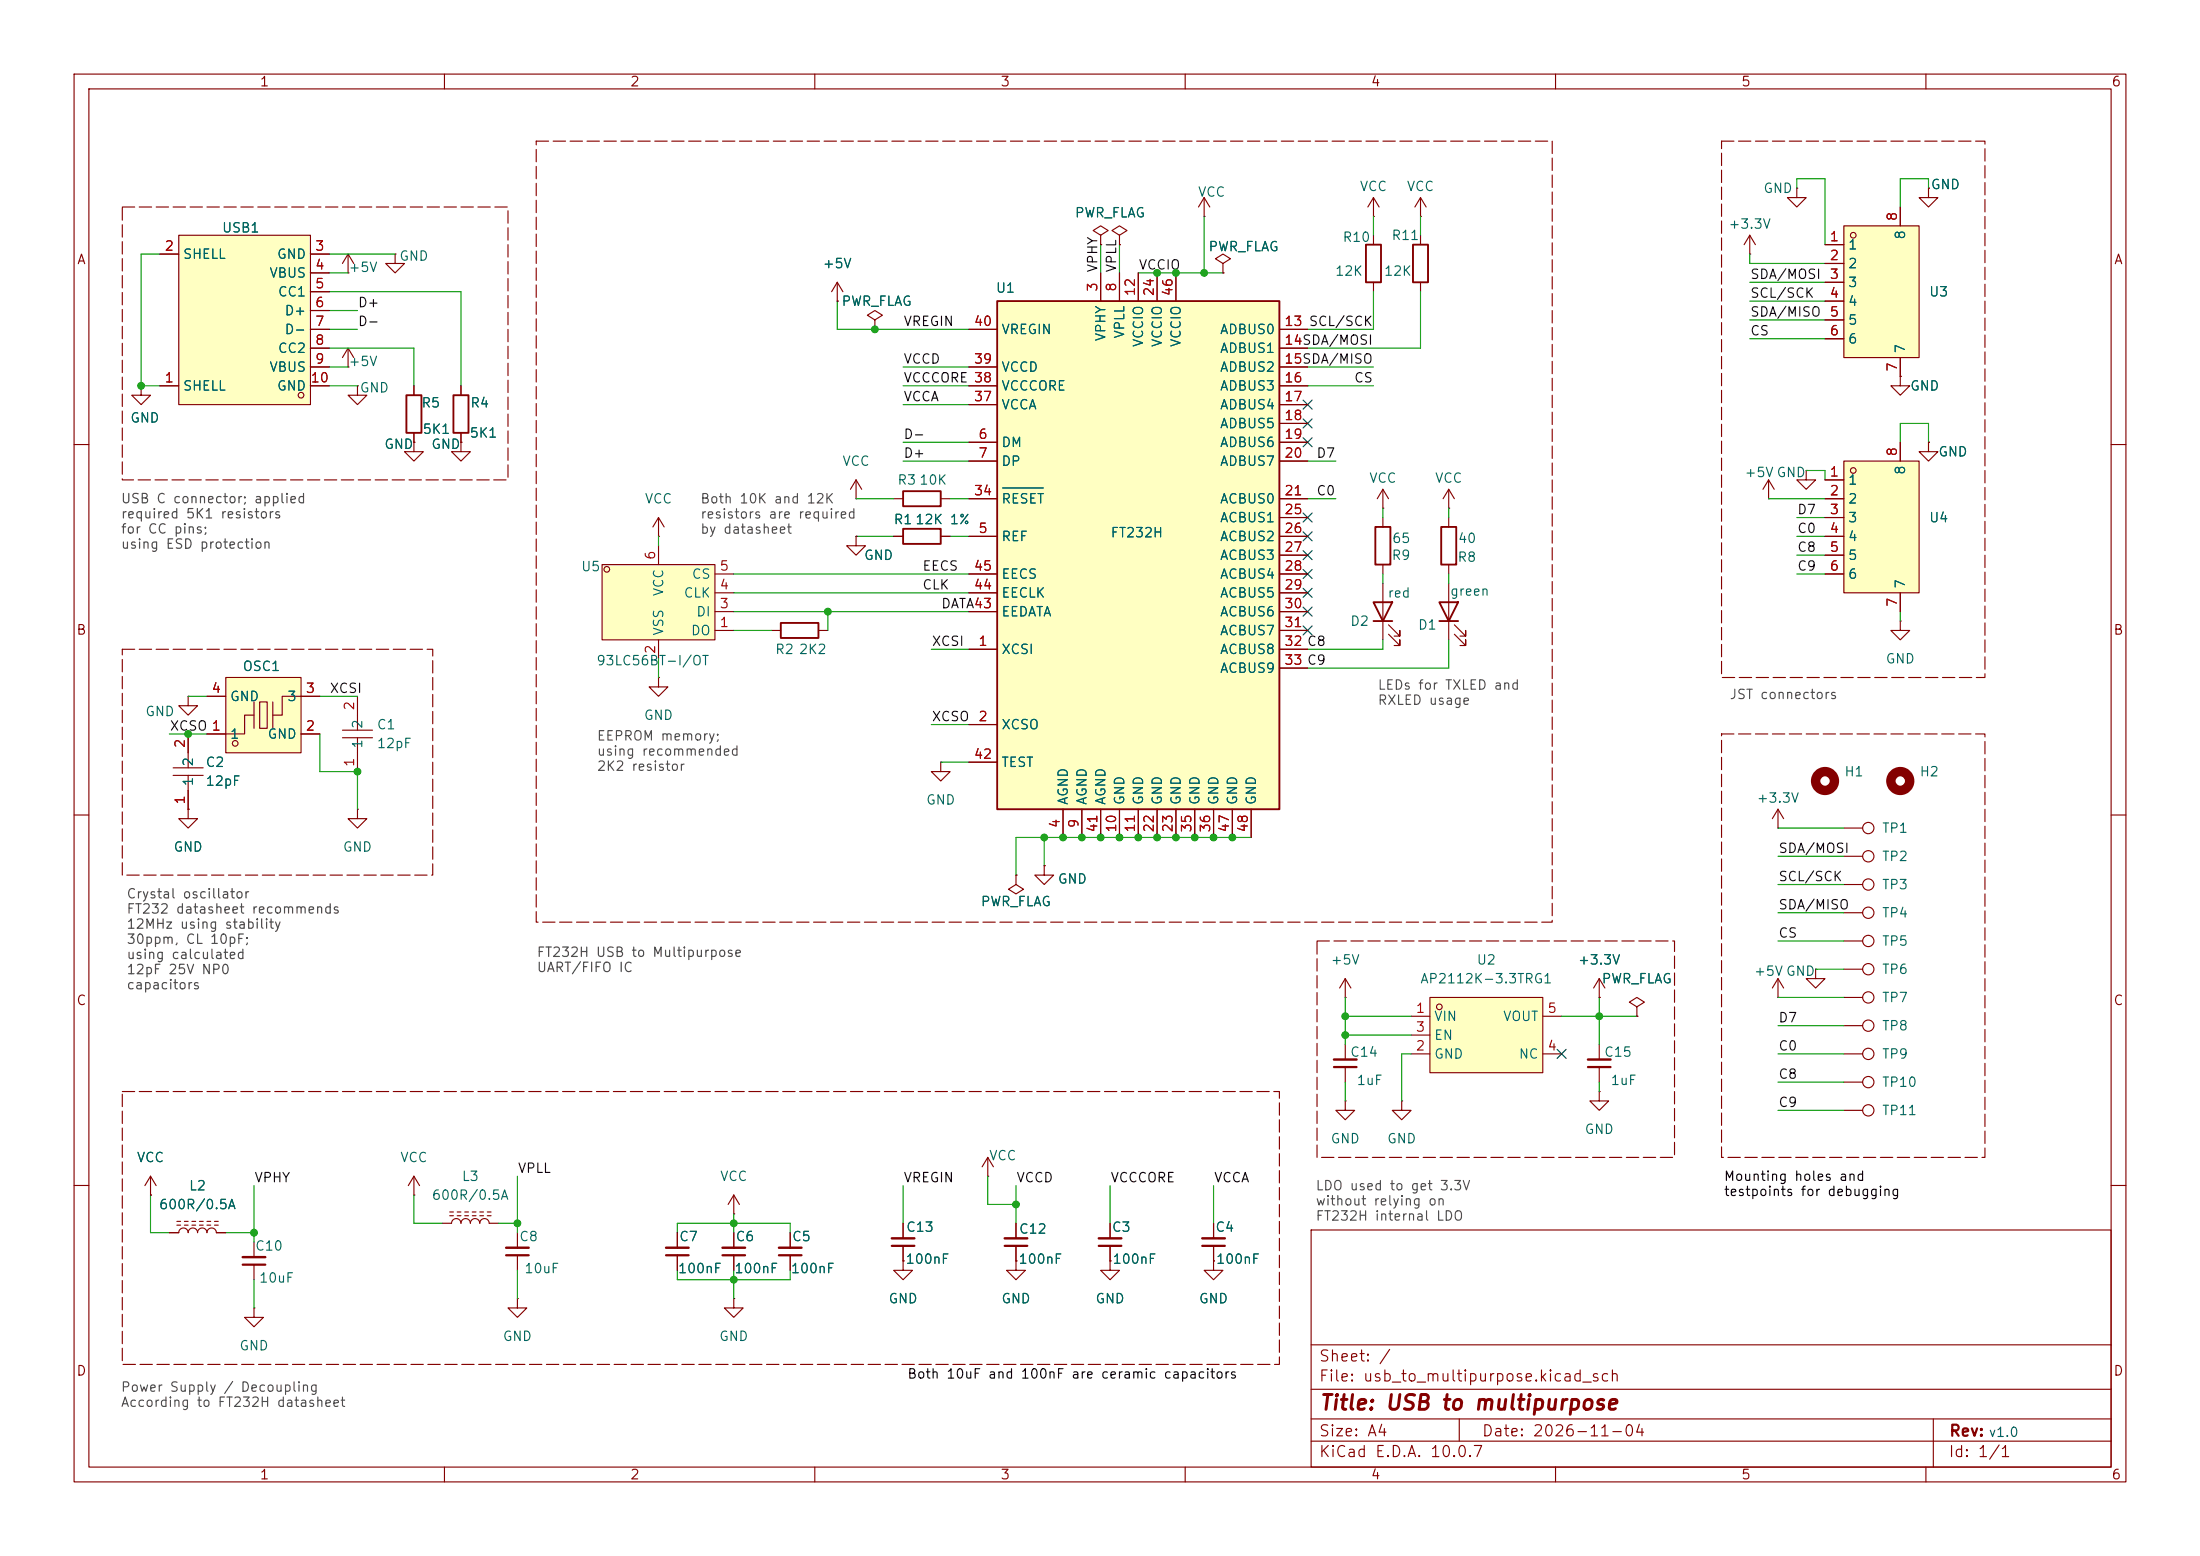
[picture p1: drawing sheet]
<svg xmlns="http://www.w3.org/2000/svg" width="297mm" height="210mm" viewBox="0 0 297 210" stroke-linecap="round" stroke-linejoin="round" font-family="sans-serif">
<g fill="none" stroke="#840000" stroke-width=".15">
<path d="M10 10h277v190h-277zM12 12h273v186h-273zM60 10v2M110 10v2M160 10v2M210 10v2M260 10v2M165.1 35.6l1-.7-1-.6-1 .6 1 .7v1.2M165.1 36.8h.1M185.4 29.2h.1M185.4 26.7l-.7 1.2M185.4 26.7l.8 1.2"/>
<path d="M185.4 26.7v2.5M185.4 31.8v1.2M185.4 38.1v1.3M191.8 29.2h.1M191.8 26.7l-.8 1.2M191.8 26.7l.7 1.2M191.8 26.7v2.5M10 60h2M186.7 68.6h.1M186.7 66l-.8 1.3M186.7 66l.8 1.3M186.7 66v2.6"/>
<path d="M285 60h2M10 110h2M127 102.9v1.2h1.3l-1.3 1.3-1.3-1.3h1.3M127 102.9h.1M248.9 119.4h2.6M285 110h2M221 135.9l1-.6-1-.7-1 .7 1 .6v1.3M221 137.2h.1M240 134.6h.1M240 132.1l-.7 1.3M240 132.1l.8 1.3M240 132.1v2.5"/>
<path d="M245.1 130.8v1.3h1.3l-1.3 1.3-1.3-1.3h1.3M245.1 130.8h.1M248.9 138.4h2.6M248.9 134.6h2.6M248.9 123.2h2.6M248.9 127h2.6M248.9 130.8h2.6M248.9 142.2h2.6M248.9 146.1h2.6M248.9 149.9h2.6M10 160h2M177 166h108v32h-108z"/>
<path d="M285 160h2M60 198v2M110 198v2M160 198v2M177 194.5h108M177 191.5h108M177 187.5h108M177 181.5h108M197 191.5v3M210 198v2M260 198v2M261 191.5v6.5"/>
<circle cx="252.2" cy="119.4" r=".76"/>
<circle cx="252.2" cy="130.8" r=".76"/>
<circle cx="252.2" cy="134.6" r=".76"/>
<circle cx="252.2" cy="123.2" r=".76"/>
<circle cx="252.2" cy="127" r=".76"/>
<circle cx="252.2" cy="138.4" r=".76"/>
<circle cx="252.2" cy="146" r=".76"/>
<circle cx="252.2" cy="142.2" r=".76"/>
<circle cx="252.2" cy="149.9" r=".76"/>
</g>
<path d="M184.4 33h2v5.1h-2z" fill="none" stroke="#840000" stroke-width=".25"/>
<path d="M134.6 40.6h38.1v68.6h-38.1z" fill="#ffffc2"/>
<path d="M134.6 40.6h38.1v68.6h-38.1zM185.4 81.3h2.6l-1.3 2.5zM185.4 83.8h2.6" fill="none" stroke="#840000" stroke-width=".25"/>
<g fill="none" stroke="#840000" stroke-width=".15">
<path d="M148.6 31.8l1-.7-1-.6-1 .6 1 .7v1.2M148.6 33h.1M148.6 36.8v3.8M151.1 31.8l1-.7-1-.6-1 .6 1 .7v1.2M151.1 33h.1M151.1 36.8v3.8M153.7 36.8v3.8M156.2 36.8v3.8M158.7 36.8v3.8M162.6 29.2h.1M162.6 26.7l-.8 1.2M162.6 26.7l.7 1.2"/>
<path d="M162.6 26.7v2.5M130.8 59.7h3.8M130.8 44.5h3.8M130.8 49.5h3.8M130.8 52.1h3.8M130.8 54.6h3.8M172.7 59.7h3.8M172.7 44.5h3.8M172.7 47h3.8M172.7 49.5h3.8M172.7 52.1h3.8M172.7 54.6h3.8"/>
<path d="M172.7 57.2h3.8M260.3 59.7v1.3h1.3l-1.3 1.2-1.2-1.2h1.2M260.3 59.7h.1M130.8 72.4h3.8M130.8 62.2h3.8M130.8 67.3h3.8M130.8 77.5h3.8M172.7 72.4h3.8M172.7 62.2h3.8M172.7 67.3h3.8M172.7 69.9h3.8M172.7 74.9h3.8"/>
<path d="M172.7 77.5h3.8M186.7 78.7v7.7M238.8 67.3h.1M238.8 64.8l-.8 1.2M238.8 64.8l.7 1.2M238.8 64.8v2.5M243.8 63.5v1.3h1.3l-1.3 1.2-1.2-1.2h1.2M243.8 63.5h.1M130.8 87.6h3.8M130.8 97.8h3.8M130.8 80h3.8M130.8 82.6h3.8"/>
<path d="M172.7 87.6h3.8M172.7 80h3.8M172.7 82.6h3.8M172.7 85.1h3.8M172.7 90.2h3.8M187.5 85.6l1.5 1.5v-.7v.7h-.8M187.5 84.3l1.5 1.6v-.8v.8h-.8M256.5 83.8v1.3h1.3l-1.3 1.3-1.2-1.3h1.2M256.5 83.8h.1M130.8 102.9h3.8M137.2 118.1v1.3l1 .6-1 .7-1.1-.7 1.1-.6M137.2 118.1h.1"/>
<path d="M141 116.8v1.3h1.2l-1.2 1.3-1.3-1.3h1.3M141 116.8h.1M143.5 109.2v3.8M146 109.2v3.8M148.6 109.2v3.8M151.1 109.2v3.8M153.7 109.2v3.8M156.2 109.2v3.8M158.7 109.2v3.8M161.3 109.2v3.8M163.8 109.2v3.8M166.4 109.2v3.8"/>
<path d="M168.9 109.2v3.8M106.7 166.4v2M106.7 169.4v2.1"/>
</g>
<path d="M135.4 65.9h5.4" fill="none" stroke="#006464" stroke-width=".15"/>
<path d="M105.2 169.4h3" fill="none" stroke="#840000" stroke-width=".3"/>
<path d="M105.2 168.4h3" fill="none" stroke="#840000" stroke-width=".33"/>
<path d="M248.9 62.2h10.2v17.8h-10.2z" fill="#ffffc2"/>
<g fill="none" stroke="#840000" stroke-width=".15">
<path d="M113 38.1l-.7 1.3M113 38.1l.8 1.3M113 38.1v2.5M236.2 34.3h.1M236.2 31.8l-.7 1.2M236.2 31.8l.8 1.2M236.2 31.8v2.5M113 40.6h.1M256.5 59.7v2.5M88.9 72.4h.1M88.9 69.9l-.8 1.2M88.9 69.9l.8 1.2"/>
<path d="M88.9 69.9v2.5M120.6 67.3h1.3M127 67.3h1.3M246.4 64.8h2.5M246.4 67.3h2.5M246.4 69.9h2.5M246.4 72.4h2.5M246.4 74.9h2.5M246.4 77.5h2.5M248.9 62.2h10.2v17.8h-10.2zM104.1 85.1h1.3M110.5 85.1h1.3"/>
<path d="M256.5 80v2.6"/>
<circle cx="250.2" cy="63.5" r=".38"/>
</g>
<path d="M121.9 66.3h5.1v2h-5.1zM105.4 84.1h5.1v2h-5.1z" fill="none" stroke="#840000" stroke-width=".25"/>
<path d="M81.3 76.2h15.2v10.2h-15.2z" fill="#ffffc2"/>
<g fill="none" stroke="#840000" stroke-width=".15">
<path d="M81.3 76.2h15.2v10.2h-15.2zM88.9 73.7v2.5M96.5 77.5h2.6M25.4 94v1.3h1.3l-1.3 1.2-1.3-1.2h1.3M25.4 94h.1M46.2 99.6h4.1M46.2 98.6h4.1M48.3 94v4.6M48.3 99.6v4.5M88.9 91.4v1.3h1.3l-1.3 1.3-1.3-1.3h1.3M88.9 91.4h.1M88.9 86.4v2.5"/>
<path d="M96.5 85.1h2.6M96.5 82.6h2.6M96.5 80h2.6"/>
<circle cx="81.9" cy="76.8" r=".38"/>
</g>
<g fill="#ffffc2">
<path d="M30.5 91.4h10.1v10.2h-10.1z"/>
<path d="M35 94.7h1.1v3.6h-1.1z"/>
</g>
<g fill="none" stroke="#840000" stroke-width=".15">
<path d="M191.8 31.8v1.2M191.8 38.1v1.3M48.3 52.1v1.2h1.2l-1.2 1.3-1.3-1.3h1.3M48.3 52.1h.1M118.1 43.2l1-.7-1-.6-1 .6 1 .7v1.3M118.1 44.5h.1M115.6 72.4v1.3h1.2l-1.2 1.2-1.3-1.2h1.3M115.6 72.4h.1M115.6 67.3h.1M115.6 64.8l-.8 1.2M115.6 64.8l.7 1.2M115.6 64.8v2.5"/>
<path d="M120.6 72.4h1.3M127 72.4h1.3M186.7 69.9v1.2M186.7 76.2v1.3M195.6 68.6h.1M195.6 66v2.6M195.6 69.9v1.2M195.6 76.2v1.3M195.6 78.7v7.7M195.6 66l-.8 1.3M195.6 66l.7 1.3M27.9 94h2.6"/>
<path d="M30.5 91.4h10.1v10.2h-10.1zM34.3 96.5h-1.3v2.6h-5.1M34.3 94.7v3.6M35 94.7h1.1v3.6h-1.1zM36.8 94.7v3.6M40.6 99.1h2.6M43.2 94h-5.1v2.5h-1.3M196.3 85.6l1.6 1.5v-.7v.7h-.8M196.3 84.3l1.6 1.6v-.8v.8h-.8M25.4 109.2v1.3h1.3l-1.3 1.3-1.3-1.3h1.3M25.4 109.2h.1M240 111.8h.1"/>
<path d="M240 109.2l-.7 1.3M240 109.2l.8 1.3M240 109.2v2.6M248.9 111.8h2.6M248.9 115.6h2.6M34.3 176.5v1.3h1.3l-1.3 1.3-1.3-1.3h1.3M34.3 176.5h.1M34.3 167.6v2.1M34.3 170.7v2M69.8 175.3v1.2h1.3l-1.3 1.3-1.2-1.3h1.2M69.8 175.3h.1M99.1 175.3v1.2h1.2l-1.2 1.3-1.3-1.3h1.3"/>
<path d="M99.1 175.3h.1M99.1 163.8h.1M99.1 161.3v2.5M99.1 166.4v2M99.1 169.4v2.1M99.1 161.3l-.8 1.3M99.1 161.3l.7 1.3M121.9 170.2v1.3h1.3l-1.3 1.2-1.3-1.2h1.3M121.9 170.2h.1M121.9 165.1v2M121.9 168.1v2.1M149.9 170.2v1.3h1.2l-1.2 1.2-1.3-1.2h1.3"/>
<path d="M149.9 170.2h.1M149.9 165.1v2M149.9 168.1v2.1M163.8 170.2v1.3h1.3l-1.3 1.2-1.2-1.2h1.2M163.8 170.2h.1M163.8 165.1v2M163.8 168.1v2.1"/>
<circle cx="31.8" cy="100.3" r=".38"/>
<circle cx="252.2" cy="111.8" r=".76"/>
<circle cx="252.2" cy="115.6" r=".76"/>
</g>
<path d="M32.8 170.7h3M97.5 169.4h3.1M120.4 168.1h3M148.3 168.1h3.1M162.3 168.1h3.1" fill="none" stroke="#840000" stroke-width=".3"/>
<path d="M32.8 169.7h3M97.5 168.4h3.1M120.4 167.1h3M148.3 167.1h3.1M162.3 167.1h3.1" fill="none" stroke="#840000" stroke-width=".33"/>
<path d="M190.8 33h2v5.1h-2zM121.9 71.4h5.1v2h-5.1zM185.7 71.1h2v5.1h-2zM194.6 71.1h2v5.1h-2zM194.3 81.3h2.5l-1.2 2.5zM194.3 83.8h2.5" fill="none" stroke="#840000" stroke-width=".25"/>
<g fill="none" stroke="#840000" stroke-width="1.3">
<circle cx="246.4" cy="105.4" r="1.27"/>
<circle cx="256.5" cy="105.4" r="1.27"/>
</g>
<path d="M193 134.6h15.3v10.2h-15.3z" fill="#ffffc2"/>
<g fill="none" stroke="#840000" stroke-width=".15">
<path d="M55.9 59.7v1.3h1.2l-1.2 1.2-1.3-1.2h1.3M55.9 59.7h.1M181.6 134.6h.1M181.6 132.1l-.8 1.3M181.6 132.1l.8 1.3M181.6 132.1v2.5M190.5 137.2h2.5M190.5 139.7h2.5M193 134.6h15.3v10.2h-15.3zM208.3 137.2h2.5M190.5 142.2h2.5M208.3 142.2h2.5"/>
<circle cx="194.3" cy="135.9" r=".38"/>
</g>
<path d="M248.9 30.5h10.2v17.8h-10.2z" fill="#ffffc2"/>
<g fill="none" stroke="#840000" stroke-width=".15">
<path d="M47 36.8h.1M47 34.3v2.5M47 34.3l-.8 1.3M47 34.3l.8 1.3M53.3 34.3v1.3h1.3l-1.3 1.2-1.2-1.2h1.2M53.3 34.3h.1M246.4 33h2.5M246.4 35.6h2.5M246.4 38.1h2.5M248.9 30.5h10.2v17.8h-10.2zM256.5 27.9v2.6M47 49.5h.1"/>
<path d="M47 47l-.8 1.3M47 47l.8 1.3M47 47v2.5M55.9 52.1v1.2M55.9 58.4v1.3M62.2 59.7v1.3h1.3l-1.3 1.2-1.2-1.2h1.2M62.2 59.7h.1M62.2 52.1v1.2M62.2 58.4v1.3M246.4 40.6h2.5M246.4 43.2h2.5M246.4 45.7h2.5"/>
<path d="M256.5 48.3v2.5"/>
<circle cx="250.2" cy="31.8" r=".38"/>
</g>
<path d="M54.9 53.3h2v5.1h-2zM61.2 53.3h2v5.1h-2z" fill="none" stroke="#840000" stroke-width=".25"/>
<path d="M24.1 31.8h17.8v22.8h-17.8z" fill="#ffffc2"/>
<g fill="none" stroke="#840000" stroke-width=".15">
<path d="M21.6 34.3h2.5M24.1 31.8h17.8v22.8h-17.8zM41.9 34.3h2.5M41.9 36.8h2.5M41.9 39.4h2.5M148.6 33h.1M148.6 36.8v3.8M151.1 33h.1M151.1 36.8v3.8M153.7 36.8v3.8M156.2 36.8v3.8M158.7 36.8v3.8"/>
<path d="M165.1 36.8h.1M242.6 25.4v1.3h1.2l-1.2 1.2-1.3-1.2h1.3M242.6 25.4h.1M246.4 33h2.5M246.4 35.6h2.5M246.4 38.1h2.5M256.5 27.9v2.6M260.3 25.4v1.3h1.3l-1.3 1.2-1.2-1.2h1.2M260.3 25.4h.1M19 52.1v1.2h1.3l-1.3 1.3-1.2-1.3h1.2M19 52.1h.1M21.6 52.1h2.5"/>
<path d="M41.9 52.1h2.5M41.9 41.9h2.5M41.9 44.5h2.5M41.9 47h2.5M41.9 49.5h2.5M55.9 59.7h.1M55.9 52.1v1.2M55.9 58.4v1.3M62.2 59.7h.1M62.2 52.1v1.2M62.2 58.4v1.3M113 40.6h.1"/>
<path d="M118.1 44.5h.1M130.8 52.1h3.8M130.8 44.5h3.8M130.8 49.5h3.8M130.8 59.7h3.8M130.8 54.6h3.8M172.7 52.1h3.8M172.7 44.5h3.8M172.7 47h3.8M172.7 49.5h3.8M172.7 59.7h3.8M172.7 54.6h3.8"/>
<path d="M172.7 57.2h3.8M246.4 40.6h2.5M246.4 43.2h2.5M246.4 45.7h2.5M256.5 50.8v1.3h1.3l-1.3 1.2-1.2-1.2h1.2M256.5 50.8h.1M256.5 48.3v2.5M256.5 59.7v2.5M260.3 59.7h.1M115.6 72.4h.1M120.6 72.4h1.3M127 72.4h1.3"/>
<path d="M130.8 67.3h3.8M130.8 72.4h3.8M130.8 77.5h3.8M130.8 62.2h3.8M172.7 67.3h3.8M172.7 69.9h3.8M172.7 72.4h3.8M172.7 74.9h3.8M172.7 77.5h3.8M172.7 62.2h3.8M246.4 64.8h2.5M246.4 67.3h2.5"/>
<path d="M246.4 69.9h2.5M246.4 72.4h2.5M246.4 74.9h2.5M246.4 77.5h2.5M25.4 99.1v4.5M27.9 99.1h2.6M27.9 94h2.6M40.6 99.1h2.6M40.6 94h2.6M130.8 87.6h3.8M130.8 97.8h3.8M130.8 80h3.8"/>
<path d="M130.8 82.6h3.8M172.7 87.6h3.8M172.7 80h3.8M172.7 82.6h3.8M172.7 85.1h3.8M172.7 90.2h3.8M256.5 80v2.6M23.4 104.7h4M23.4 103.6h4M25.4 109.2h.1M25.4 104.7v4.5M48.3 109.2v1.3h1.2l-1.2 1.3-1.3-1.3h1.3"/>
<path d="M48.3 109.2h.1M130.8 102.9h3.8M137.2 118.1h.1M141 116.8h.1M143.5 109.2v3.8M146 109.2v3.8M148.6 109.2v3.8M151.1 109.2v3.8M153.7 109.2v3.8M156.2 109.2v3.8M158.7 109.2v3.8M161.3 109.2v3.8"/>
<path d="M163.8 109.2v3.8M166.4 109.2v3.8M168.9 109.2v3.8M215.9 134.6h.1M215.9 132.1l-.8 1.3M215.9 132.1l.8 1.3M215.9 132.1v2.5M221 137.2h.1M20.3 158.8l-.7 1.2M20.3 158.8l.8 1.2M20.3 158.8v2.5M55.9 158.8l-.8 1.2"/>
<path d="M55.9 158.8l.7 1.2M55.9 158.8v2.5M133.3 158.8h.1M133.3 156.2l-.7 1.3M133.3 156.2l.8 1.3M133.3 156.2v2.6M181.6 148.6v1.3h1.3l-1.3 1.2-1.3-1.2h1.3M181.6 148.6h.1M181.6 141v2M181.6 144v2.1M189.2 148.6v1.3h1.3l-1.3 1.2-1.2-1.2h1.2M189.2 148.6h.1"/>
<path d="M215.9 147.3v1.3h1.3l-1.3 1.3-1.3-1.3h1.3M215.9 147.3h.1M215.9 141v2M215.9 144v2.1M20.3 161.3h.1M22.9 166.4h1.2a.64 .64 0 0 1 .7-.7 .64 .64 0 0 1 .6 .7 .64 .64 0 0 1 .6-.7 .64 .64 0 0 1 .7 .7 .64 .64 0 0 1 .6-.7 .64 .64 0 0 1 .6 .7 .64 .64 0 0 1 .7-.7 .64 .64 0 0 1 .6 .7h1.3M23.9 165.4h.5M23.9 164.8h.5M24.9 165.4h.5M24.9 164.8h.5M25.9 165.4h.5M25.9 164.8h.5"/>
<path d="M26.9 165.4h.5M26.9 164.8h.5M27.9 165.4h.5M27.9 164.8h.5M29 165.4h.5M29 164.8h.5M55.9 161.3h.1M59.7 165.1h1.3a.64 .64 0 0 1 .6-.6 .64 .64 0 0 1 .6 .6 .64 .64 0 0 1 .7-.6 .64 .64 0 0 1 .6 .6 .64 .64 0 0 1 .6-.6 .64 .64 0 0 1 .7 .6 .64 .64 0 0 1 .6-.6 .64 .64 0 0 1 .6 .6h1.3M60.7 164.1h.5M60.7 163.6h.5M61.7 164.1h.5M61.7 163.6h.5"/>
<path d="M62.7 164.1h.5M62.7 163.6h.5M63.8 164.1h.5M63.8 163.6h.5M64.8 164.1h.5M64.8 163.6h.5M65.8 164.1h.5M65.8 163.6h.5M69.8 166.4v2M69.8 169.4v2.1M91.4 166.4v2M91.4 169.4v2.1"/>
<path d="M99.1 166.4v2M99.1 169.4v2.1M106.7 166.4v2M106.7 169.4v2.1M121.9 170.2h.1M121.9 165.1v2M121.9 168.1v2.1M137.2 170.2v1.3h1.2l-1.2 1.2-1.3-1.2h1.3M137.2 170.2h.1M137.2 165.1v2M137.2 168.1v2.1M149.9 170.2h.1"/>
<path d="M149.9 165.1v2M149.9 168.1v2.1M163.8 170.2h.1M163.8 165.1v2M163.8 168.1v2.1"/>
<circle cx="40.6" cy="53.3" r=".38"/>
</g>
<path d="M180.1 144h3M214.4 144h3M68.3 169.4h3.1M89.9 169.4h3.1M135.6 168.1h3.1" fill="none" stroke="#840000" stroke-width=".3"/>
<path d="M180.1 143h3M214.4 143h3M68.3 168.4h3.1M89.9 168.4h3.1M135.6 167.1h3.1" fill="none" stroke="#840000" stroke-width=".33"/>
<g fill="none" stroke="#009600" stroke-width=".15">
<path d="M21.6 34.3h-2.6v17.8h2.6M44.4 36.8h2.6M44.4 34.3h8.9M44.4 39.4h17.8v12.7M148.6 33v3.8M151.1 33v3.8M153.7 36.8h11.4M162.6 29.2v7.6M185.4 39.4v5.1h-8.9M185.4 29.2v2.6M191.8 39.4v7.6h-15.3M191.8 29.2v2.6"/>
<path d="M236.2 34.3v1.3h10.2M236.2 38.1h10.2M242.6 25.4v-1.3h3.8v8.9M260.3 25.4v-1.3h-3.8v3.8M44.4 52.1h3.9M44.4 47h11.5v5.1M44.4 44.5h3.9M44.4 49.5h2.6M44.4 41.9h3.9M113 40.6v3.9h17.8M121.9 52.1h8.9M121.9 49.5h8.9"/>
<path d="M121.9 54.6h8.9M121.9 59.7h8.9M176.5 52.1h8.9M176.5 49.5h8.9M236.2 43.2h10.2M236.2 40.6h10.2M236.2 45.7h10.2M256.5 59.7v-2.5h3.8v2.5M88.9 72.4v1.3M99.1 77.5h31.7M115.6 67.3h5M115.6 72.4h5"/>
<path d="M121.9 62.2h8.9M128.3 67.3h2.5M128.3 72.4h2.5M176.5 62.2h3.8M176.5 67.3h3.8M186.7 68.6v1.3M186.7 77.5v1.2M195.6 68.6v1.3M195.6 77.5v1.2M238.8 67.3h7.6M242.6 72.4h3.8M242.6 77.5h3.8"/>
<path d="M242.6 69.9h3.8M242.6 74.9h3.8M243.8 63.5h2.6v1.3M22.9 99.1h5M25.4 94h2.5M43.2 99.1v5h5.1v5.1M43.2 94h5.1M88.9 88.9v2.5M99.1 82.6h31.7M99.1 85.1h5M99.1 80h31.7M111.8 82.6v2.5"/>
<path d="M125.7 97.8h5.1M125.7 87.6h5.1M186.7 86.4v1.2h-10.2M195.6 86.4v3.8h-19.1M256.5 82.6v1.2M127 102.9h3.8M141 113v3.8M168.9 113h-31.7v5.1M240 111.8h8.9M240 119.4h8.9M240 115.6h8.9M181.6 137.2h8.9"/>
<path d="M181.6 134.6v6.4M181.6 139.7h8.9M210.8 137.2h10.2M215.9 134.6v6.4M240 138.4h8.9M240 134.6h8.9M240 123.2h8.9M240 127h8.9M245.1 130.8h3.8M69.8 158.8v7.6M133.3 158.8v3.8h3.9M181.6 146.1v2.5"/>
<path d="M190.5 142.2h-1.3v6.4M215.9 146.1v1.2M240 142.2h8.9M240 146.1h8.9M240 149.9h8.9M20.3 161.3v5.1h2.6M30.5 166.4h3.8M34.3 160v7.6M34.3 172.7v3.8M55.9 161.3v3.8h3.8M67.3 165.1h2.5M69.8 171.5v3.8"/>
<path d="M91.4 166.4v-1.3h15.3v1.3M91.4 171.5v1.2h15.3v-1.2M99.1 163.8v2.6M99.1 171.5v3.8M121.9 160v5.1M137.2 160v5.1M149.9 160v5.1M163.8 160v5.1"/>
</g>
<g fill="none" stroke="#000084" stroke-width=".15">
<path d="M175.9 56.5l1.2 1.3M175.9 59.1l1.2 1.2M175.9 54l1.2 1.2M177.1 56.5l-1.2 1.3M177.1 59.1l-1.2 1.2M177.1 54l-1.2 1.2M175.9 71.8l1.2 1.2M175.9 79.4l1.2 1.2M175.9 74.3l1.2 1.2M175.9 69.2l1.2 1.3M175.9 76.9l1.2 1.2M177.1 71.8l-1.2 1.2"/>
<path d="M177.1 79.4l-1.2 1.2M177.1 74.3l-1.2 1.2M177.1 69.2l-1.2 1.3M177.1 76.9l-1.2 1.2M175.9 84.5l1.2 1.2M175.9 81.9l1.2 1.3M177.1 84.5l-1.2 1.2M177.1 81.9l-1.2 1.3M210.2 141.6l1.2 1.2M211.4 141.6l-1.2 1.2"/>
</g>
<path d="M72.4 19.1h137.1v105.4h-137.1zM232.4 19.1h35.6v72.3h-35.6zM16.5 27.9h52.1v36.9h-52.1zM16.5 87.6h41.9v30.5h-41.9zM232.4 99.1h35.6v57.1h-35.6zM177.8 127h48.3v29.2h-48.3zM16.5 147.3h156.2v36.9h-156.2z" fill="none" stroke="#840000" stroke-width=".15" stroke-dasharray="1.7 .6"/>
<path d="M135.4 65.9h5.4" fill="none" stroke="#006464" stroke-width=".15"/>
<g fill="#009600" stroke="#009600" stroke-width=".14">
<circle cx="215.9" cy="137.2" r=".46"/>
<circle cx="181.6" cy="137.2" r=".46"/>
<circle cx="181.6" cy="139.7" r=".46"/>
<circle cx="158.7" cy="113" r=".46"/>
<circle cx="161.3" cy="113" r=".46"/>
<circle cx="163.8" cy="113" r=".46"/>
<circle cx="143.5" cy="113" r=".46"/>
<circle cx="146" cy="113" r=".46"/>
<circle cx="141" cy="113" r=".46"/>
<circle cx="34.3" cy="166.4" r=".46"/>
<circle cx="99.1" cy="172.7" r=".46"/>
<circle cx="99.1" cy="165.1" r=".46"/>
<circle cx="111.8" cy="82.6" r=".46"/>
<circle cx="158.7" cy="36.8" r=".46"/>
<circle cx="156.2" cy="36.8" r=".46"/>
<circle cx="151.1" cy="113" r=".46"/>
<circle cx="162.6" cy="36.8" r=".46"/>
<circle cx="118.1" cy="44.5" r=".46"/>
<circle cx="166.4" cy="113" r=".46"/>
<circle cx="137.2" cy="162.6" r=".46"/>
<circle cx="153.7" cy="113" r=".46"/>
<circle cx="156.2" cy="113" r=".46"/>
<circle cx="148.6" cy="113" r=".46"/>
<circle cx="19" cy="52.1" r=".46"/>
<circle cx="25.4" cy="99.1" r=".46"/>
<circle cx="69.8" cy="165.1" r=".46"/>
<circle cx="48.3" cy="104.1" r=".46"/>
</g>
<text font-size="2" fill="#840000" x="178" y="190.8">Title: USB to multipurpose</text>
<g font-size="1.5" fill="#840000">
<text x="178" y="184.1">Sheet: /</text>
<text x="178" y="186.8">File: usb_to_multipurpose.kicad_sch</text>
<text x="178" y="197">KiCad E.D.A. 10.0.7</text>
<text x="178" y="194.2">Size: A4</text>
<text x="200" y="194.2">Date: 2026-11-04</text>
<text x="263" y="197">Id: 1/1</text>
<text x="263" y="194.2">Rev:</text>
</g>
<g font-size="1.3" fill="#840000">
<text x="35" y="12">1</text>
<text x="85" y="12">2</text>
<text x="135" y="12">3</text>
<text x="185" y="12">4</text>
<text x="235" y="12">5</text>
<text x="285" y="12">6</text>
<text x="10.3" y="36">A</text>
<text x="285.3" y="36">A</text>
<text x="10.2" y="86">B</text>
<text x="285.2" y="86">B</text>
<text x="10.2" y="136">C</text>
<text x="285.2" y="136">C</text>
<text x="10.2" y="186">D</text>
<text x="285.2" y="186">D</text>
<text x="35" y="200">1</text>
<text x="85" y="200">2</text>
<text x="135" y="200">3</text>
<text x="185" y="200">4</text>
<text x="235" y="200">5</text>
<text x="285" y="200">6</text>
</g>
<g font-size="1.3" fill="#006464">
<text x="145" y="29.7">PWR_FLAG</text>
<text x="161.6" y="26.9">VCC</text>
<text x="183.5" y="26.1">VCC</text>
<text x="189.8" y="26.1">VCC</text>
<text x="238" y="26.4">GND</text>
<text x="260.6" y="25.9">GND</text>
<text x="24.6" y="35.3">SHELL</text>
<text x="29.9" y="31.7">USB1</text>
<text x="37.3" y="35.3">GND</text>
<text x="53.8" y="35.5">GND</text>
<text x="163" y="34.2">PWR_FLAG</text>
<text x="181.2" y="33">R10</text>
<text x="187.8" y="32.7">R11</text>
<text x="233.3" y="31.2">+3.3V</text>
<text x="249.4" y="34">1</text>
<text x="257.5" y="32.4" transform="rotate(-90 257.5 32.4)">8</text>
<text x="36.3" y="37.8">VBUS</text>
<text x="37.4" y="40.3">CC1</text>
<text x="47" y="37">+5V</text>
<text x="111" y="36.5">+5V</text>
<text x="113.5" y="41.6">PWR_FLAG</text>
<text x="134.4" y="39.8">U1</text>
<text x="180.1" y="37.5">12K</text>
<text x="186.8" y="37.5">12K</text>
<text x="249.4" y="36.5">2</text>
<text x="249.4" y="39.1">3</text>
<text x="249.4" y="41.6">4</text>
<text x="260.3" y="40.3">U3</text>
<text x="37.4" y="48">CC2</text>
<text x="38.3" y="42.9">D+</text>
<text x="38.3" y="45.4">D-</text>
<text x="135.1" y="45.4">VREGIN</text>
<text x="149.6" y="46.2" transform="rotate(-90 149.6 46.2)">VPHY</text>
<text x="152.1" y="45.8" transform="rotate(-90 152.1 45.8)">VPLL</text>
<text x="154.6" y="46.9" transform="rotate(-90 154.6 46.9)">VCCIO</text>
<text x="157.2" y="46.9" transform="rotate(-90 157.2 46.9)">VCCIO</text>
<text x="159.7" y="46.9" transform="rotate(-90 159.7 46.9)">VCCIO</text>
<text x="164.6" y="45.4">ADBUS0</text>
<text x="164.6" y="48">ADBUS1</text>
<text x="249.4" y="44.1">5</text>
<text x="249.4" y="46.7">6</text>
<text x="257.5" y="47.8" transform="rotate(-90 257.5 47.8)">7</text>
<text x="24.6" y="53">SHELL</text>
<text x="36.3" y="50.5">VBUS</text>
<text x="37.3" y="53">GND</text>
<text x="47" y="49.7">+5V</text>
<text x="48.5" y="53.3">GND</text>
<text x="135.1" y="53">VCCCORE</text>
<text x="135.1" y="50.5">VCCD</text>
<text x="164.6" y="50.5">ADBUS2</text>
<text x="164.6" y="53">ADBUS3</text>
<text x="257.8" y="53">GND</text>
<text x="17.5" y="57.4">GND</text>
<text x="56.8" y="55.3">R5</text>
<text x="57" y="58.9">5K1</text>
<text x="63.3" y="59.4">5K1</text>
<text x="63.4" y="55.3">R4</text>
<text x="135.1" y="55.6">VCCA</text>
<text x="164.6" y="55.6">ADBUS4</text>
<text x="164.6" y="58.1">ADBUS5</text>
<text x="51.8" y="60.9">GND</text>
<text x="58.1" y="60.9">GND</text>
<text x="113.6" y="63.2">VCC</text>
<text x="121.1" y="65.7">R3</text>
<text x="124" y="65.7">10K</text>
<text x="135.1" y="60.7">DM</text>
<text x="135.1" y="63.2">DP</text>
<text x="164.6" y="60.7">ADBUS6</text>
<text x="164.6" y="63.2">ADBUS7</text>
<text x="184.7" y="65.5">VCC</text>
<text x="193.6" y="65.5">VCC</text>
<text x="235.4" y="64.7">+5V GND</text>
<text x="249.4" y="65.7">1</text>
<text x="257.5" y="64.2" transform="rotate(-90 257.5 64.2)">8</text>
<text x="261.6" y="61.9">GND</text>
<text x="87" y="68.3">VCC</text>
<text x="120.6" y="71.1">R1</text>
<text x="123.5" y="71.1">12K 1%</text>
<text x="135.1" y="68.3">RESET</text>
<text x="164.6" y="68.3">ACBUS0</text>
<text x="164.6" y="70.8">ACBUS1</text>
<text x="249.4" y="68.3">2</text>
<text x="249.4" y="70.8">3</text>
<text x="260.3" y="70.8">U4</text>
<text x="78.4" y="77.4">U5</text>
<text x="116.6" y="75.9">GND</text>
<text x="135.1" y="73.4">REF</text>
<text x="149.8" y="72.8">FT232H</text>
<text x="164.6" y="73.4">ACBUS2</text>
<text x="164.6" y="75.9">ACBUS3</text>
<text x="187.8" y="75.9">R9</text>
<text x="187.8" y="73.6">65</text>
<text x="196.7" y="76.1">R8</text>
<text x="196.7" y="73.6">40</text>
<text x="249.4" y="73.4">4</text>
<text x="249.4" y="75.9">5</text>
<text x="89.9" y="80.6" transform="rotate(-90 89.9 80.6)">VCC</text>
<text x="92.2" y="81">CLK</text>
<text x="93.3" y="78.4">CS</text>
<text x="93.9" y="83.5">DI</text>
<text x="135.1" y="83.5">EEDATA</text>
<text x="135.1" y="81">EECLK</text>
<text x="135.1" y="78.4">EECS</text>
<text x="164.6" y="78.4">ACBUS4</text>
<text x="164.6" y="81">ACBUS5</text>
<text x="164.6" y="83.5">ACBUS6</text>
<text x="187.2" y="81">red</text>
<text x="195.7" y="80.7">green</text>
<text x="249.4" y="78.4">6</text>
<text x="257.5" y="79.5" transform="rotate(-90 257.5 79.5)">7</text>
<text x="89.9" y="85.9" transform="rotate(-90 89.9 85.9)">VSS</text>
<text x="93.2" y="86.1">DO</text>
<text x="104.6" y="88.6">R2</text>
<text x="107.8" y="88.6">2K2</text>
<text x="135.1" y="88.6">XCSI</text>
<text x="164.6" y="86.1">ACBUS7</text>
<text x="164.6" y="88.6">ACBUS8</text>
<text x="182.2" y="84.8">D2</text>
<text x="191.3" y="85.3">D1</text>
<text x="254.5" y="89.9">GND</text>
<text x="31" y="94.9">GND</text>
<text x="32.7" y="90.9">OSC1</text>
<text x="38.7" y="94.9">3</text>
<text x="80.4" y="90.1">93LC56BT-I/OT</text>
<text x="164.6" y="91.1">ACBUS9</text>
<text x="19.5" y="97">GND</text>
<text x="31" y="100">1</text>
<text x="36" y="100">GND</text>
<text x="49.2" y="101.1" transform="rotate(-90 49.2 101.1)">1</text>
<text x="49.2" y="98.5" transform="rotate(-90 49.2 98.5)">2</text>
<text x="50.8" y="98.8">C1</text>
<text x="50.8" y="101.3">12pF</text>
<text x="86.8" y="97.5">GND</text>
<text x="135.1" y="98.8">XCSO</text>
<text x="26.4" y="106.2" transform="rotate(-90 26.4 106.2)">1</text>
<text x="26.4" y="103.5" transform="rotate(-90 26.4 103.5)">2</text>
<text x="27.7" y="103.8">C2</text>
<text x="27.7" y="106.4">12pF</text>
<text x="135.1" y="103.8">TEST</text>
<text x="248.9" y="105.1">H1</text>
<text x="259.1" y="105.1">H2</text>
<text x="124.9" y="108.9">GND</text>
<text x="144.5" y="108.7" transform="rotate(-90 144.5 108.7)">AGND</text>
<text x="147" y="108.7" transform="rotate(-90 147 108.7)">AGND</text>
<text x="149.6" y="108.7" transform="rotate(-90 149.6 108.7)">AGND</text>
<text x="152.1" y="108.7" transform="rotate(-90 152.1 108.7)">GND</text>
<text x="154.6" y="108.7" transform="rotate(-90 154.6 108.7)">GND</text>
<text x="157.2" y="108.7" transform="rotate(-90 157.2 108.7)">GND</text>
<text x="159.7" y="108.7" transform="rotate(-90 159.7 108.7)">GND</text>
<text x="162.3" y="108.7" transform="rotate(-90 162.3 108.7)">GND</text>
<text x="164.8" y="108.7" transform="rotate(-90 164.8 108.7)">GND</text>
<text x="167.3" y="108.7" transform="rotate(-90 167.3 108.7)">GND</text>
<text x="169.9" y="108.7" transform="rotate(-90 169.9 108.7)">GND</text>
<text x="237.1" y="108.7">+3.3V</text>
<text x="254" y="112.7">TP1</text>
<text x="23.3" y="115.3">GND</text>
<text x="46.2" y="115.3">GND</text>
<text x="142.7" y="119.6">GND</text>
<text x="254" y="116.5">TP2</text>
<text x="132.3" y="122.6">PWR_FLAG</text>
<text x="254" y="124.2">TP4</text>
<text x="254" y="120.3">TP3</text>
<text x="179.5" y="130.5">+5V</text>
<text x="199.3" y="130.5">U2</text>
<text x="212.9" y="130.5">+3.3V</text>
<text x="254" y="128">TP5</text>
<text x="254" y="131.8">TP6</text>
<text x="191.6" y="133">AP2112K-3.3TRG1</text>
<text x="216.1" y="133">PWR_FLAG</text>
<text x="236.7" y="132">+5V GND</text>
<text x="254" y="135.6">TP7</text>
<text x="182.2" y="142.9">C14</text>
<text x="193.5" y="138.1">VIN</text>
<text x="193.5" y="143.2">GND</text>
<text x="193.5" y="140.7">EN</text>
<text x="202.8" y="138.1">VOUT</text>
<text x="204.9" y="143.2">NC</text>
<text x="216.5" y="142.9">C15</text>
<text x="254" y="139.4">TP8</text>
<text x="254" y="143.2">TP9</text>
<text x="183.1" y="146.8">1uF</text>
<text x="217.4" y="146.8">1uF</text>
<text x="254" y="147">TP10</text>
<text x="179.5" y="154.6">GND</text>
<text x="187.2" y="154.6">GND</text>
<text x="213.8" y="153.4">GND</text>
<text x="254" y="150.8">TP11</text>
<text x="18.4" y="157.2">VCC</text>
<text x="25.4" y="161">L2</text>
<text x="53.9" y="157.2">VCC</text>
<text x="62.3" y="159.7">L3</text>
<text x="97.1" y="159.7">VCC</text>
<text x="133.4" y="156.9">VCC</text>
<text x="21.4" y="163.5">600R/0.5A</text>
<text x="58.2" y="162.3">600R/0.5A</text>
<text x="70" y="167.8">C8</text>
<text x="91.6" y="167.8">C7</text>
<text x="99.2" y="167.8">C6</text>
<text x="106.8" y="167.8">C5</text>
<text x="122.2" y="166.6">C13</text>
<text x="137.5" y="166.8">C12</text>
<text x="150" y="166.6">C3</text>
<text x="164" y="166.6">C4</text>
<text x="34.4" y="169.1">C10</text>
<text x="34.9" y="173.4">10uF</text>
<text x="70.7" y="172.2">10uF</text>
<text x="91.4" y="172.2">100nF</text>
<text x="99" y="172.2">100nF</text>
<text x="106.7" y="172.2">100nF</text>
<text x="122.2" y="170.9">100nF</text>
<text x="137.4" y="170.9">100nF</text>
<text x="150.1" y="170.9">100nF</text>
<text x="164.1" y="170.9">100nF</text>
<text x="119.9" y="176.2">GND</text>
<text x="135.1" y="176.2">GND</text>
<text x="147.8" y="176.2">GND</text>
<text x="161.8" y="176.2">GND</text>
<text x="32.2" y="182.6">GND</text>
<text x="67.8" y="181.3">GND</text>
<text x="97" y="181.3">GND</text>
</g>
<g font-size="1.3" fill="#a90000">
<text x="256.4" y="29.9" transform="rotate(-90 256.4 29.9)">8</text>
<text x="22.1" y="34.2">2</text>
<text x="42.4" y="34.2">3</text>
<text x="246.9" y="32.9">1</text>
<text x="246.9" y="35.4">2</text>
<text x="42.4" y="36.7">4</text>
<text x="42.4" y="39.2">5</text>
<text x="42.4" y="41.8">6</text>
<text x="148.5" y="39.5" transform="rotate(-90 148.5 39.5)">3</text>
<text x="151" y="39.5" transform="rotate(-90 151 39.5)">8</text>
<text x="153.5" y="40.1" transform="rotate(-90 153.5 40.1)">12</text>
<text x="156.1" y="40.1" transform="rotate(-90 156.1 40.1)">24</text>
<text x="158.6" y="40.1" transform="rotate(-90 158.6 40.1)">46</text>
<text x="246.9" y="38">3</text>
<text x="246.9" y="40.5">4</text>
<text x="42.4" y="44.3">7</text>
<text x="42.4" y="46.9">8</text>
<text x="131.4" y="44.3">40</text>
<text x="173.3" y="44.3">13 SCL/SCK</text>
<text x="173.3" y="46.9">14SDA/MOSI</text>
<text x="173.3" y="44.3">13</text>
<text x="173.3" y="46.9">14</text>
<text x="246.9" y="43">5</text>
<text x="246.9" y="45.6">6</text>
<text x="22.1" y="51.9">1</text>
<text x="41.8" y="51.9">10</text>
<text x="42.4" y="49.4">9</text>
<text x="131.4" y="49.4">39</text>
<text x="131.4" y="51.9">38</text>
<text x="173.3" y="49.4">15SDA/MISO</text>
<text x="173.3" y="51.9">16</text>
<text x="173.3" y="49.4">15</text>
<text x="256.4" y="50.3" transform="rotate(-90 256.4 50.3)">7</text>
<text x="131.4" y="54.5">37</text>
<text x="132" y="59.6">6</text>
<text x="173.3" y="54.5">17</text>
<text x="173.3" y="57">18</text>
<text x="173.3" y="59.6">19</text>
<text x="132" y="62.1">7</text>
<text x="173.3" y="62.1">20</text>
<text x="246.9" y="64.6">1</text>
<text x="256.4" y="61.7" transform="rotate(-90 256.4 61.7)">8</text>
<text x="131.4" y="67.2">34</text>
<text x="173.3" y="67.2">21</text>
<text x="173.3" y="69.7">25</text>
<text x="246.9" y="67.2">2</text>
<text x="246.9" y="69.7">3</text>
<text x="88.8" y="75.7" transform="rotate(-90 88.8 75.7)">6</text>
<text x="97.1" y="77.3">5</text>
<text x="131.4" y="77.3">45</text>
<text x="132" y="72.3">5</text>
<text x="173.3" y="72.3">26</text>
<text x="173.3" y="74.8">27</text>
<text x="173.3" y="77.3">28</text>
<text x="246.9" y="72.3">4</text>
<text x="246.9" y="74.8">5</text>
<text x="246.9" y="77.3">6</text>
<text x="97.1" y="82.4">3</text>
<text x="97.1" y="79.9">4</text>
<text x="131.4" y="79.9">44</text>
<text x="131.4" y="82.4">43</text>
<text x="173.3" y="79.9">29</text>
<text x="173.3" y="82.4">30</text>
<text x="256.4" y="82" transform="rotate(-90 256.4 82)">7</text>
<text x="88.8" y="88.4" transform="rotate(-90 88.8 88.4)">2</text>
<text x="97.1" y="85">1</text>
<text x="132" y="87.5">1</text>
<text x="173.3" y="85">31</text>
<text x="173.3" y="87.5">32 C8</text>
<text x="173.3" y="87.5">32</text>
<text x="28.5" y="93.8">4</text>
<text x="41.2" y="93.8">3</text>
<text x="48.1" y="96" transform="rotate(-90 48.1 96)">2</text>
<text x="173.3" y="90">33 C9</text>
<text x="173.3" y="90">33</text>
<text x="25.3" y="101.1" transform="rotate(-90 25.3 101.1)">2</text>
<text x="28.5" y="98.9">1</text>
<text x="41.2" y="98.9">2</text>
<text x="132" y="97.7">2</text>
<text x="48.1" y="103.6" transform="rotate(-90 48.1 103.6)">1</text>
<text x="131.4" y="102.7">42</text>
<text x="25.3" y="108.7" transform="rotate(-90 25.3 108.7)">1</text>
<text x="143.4" y="111.9" transform="rotate(-90 143.4 111.9)">4</text>
<text x="145.9" y="111.9" transform="rotate(-90 145.9 111.9)">9</text>
<text x="148.5" y="112.5" transform="rotate(-90 148.5 112.5)">41</text>
<text x="151" y="112.5" transform="rotate(-90 151 112.5)">10</text>
<text x="153.5" y="112.5" transform="rotate(-90 153.5 112.5)">11</text>
<text x="156.1" y="112.5" transform="rotate(-90 156.1 112.5)">22</text>
<text x="158.6" y="112.5" transform="rotate(-90 158.6 112.5)">23</text>
<text x="161.2" y="112.5" transform="rotate(-90 161.2 112.5)">35</text>
<text x="163.7" y="112.5" transform="rotate(-90 163.7 112.5)">36</text>
<text x="166.2" y="112.5" transform="rotate(-90 166.2 112.5)">47</text>
<text x="168.8" y="112.5" transform="rotate(-90 168.8 112.5)">48</text>
<text x="191" y="137">1</text>
<text x="208.8" y="137">5</text>
<text x="191" y="142.1">2</text>
<text x="191" y="139.6">3</text>
<text x="208.8" y="142.1">4</text>
</g>
<g font-size="1.3" fill="#0f0f0f">
<text x="48.2" y="41.8">D+</text>
<text x="148.5" y="36.9" transform="rotate(-90 148.5 36.9)">VPHY</text>
<text x="151" y="36.9" transform="rotate(-90 151 36.9)">VPLL</text>
<text x="153.6" y="36.7">VCCIO</text>
<text x="236.2" y="40.5">SCL/SCK</text>
<text x="236.2" y="38">SDA/MOSI</text>
<text x="48.2" y="44.3">D-</text>
<text x="121.9" y="44.3">VREGIN</text>
<text x="236.2" y="45.6">CS</text>
<text x="236.2" y="43.1">SDA/MISO</text>
<text x="121.9" y="49.4">VCCD</text>
<text x="121.9" y="51.9">VCCCORE 38</text>
<text x="182.7" y="51.9">CS</text>
<text x="121.9" y="59.6">D-</text>
<text x="121.9" y="54.5">VCCA</text>
<text x="121.9" y="62.1">D+</text>
<text x="177.6" y="62.1">D7</text>
<text x="177.6" y="67.2">C0</text>
<text x="242.5" y="69.7">D7</text>
<text x="124.4" y="77.3">EECS</text>
<text x="242.5" y="72.3">C0</text>
<text x="242.5" y="77.3">C9</text>
<text x="242.5" y="74.8">C8</text>
<text x="124.4" y="79.9">CLK</text>
<text x="127" y="82.4">DATA43</text>
<text x="125.7" y="87.5">XCSI</text>
<text x="44.4" y="93.9">XCSI</text>
<text x="22.8" y="98.9">XCSO 1</text>
<text x="125.7" y="97.7">XCSO</text>
<text x="240" y="115.4">SDA/MOSI</text>
<text x="240" y="119.3">SCL/SCK</text>
<text x="240" y="123.1">SDA/MISO</text>
<text x="240" y="126.9">CS</text>
<text x="240" y="142.1">C0</text>
<text x="240" y="138.3">D7</text>
<text x="240" y="149.7">C9</text>
<text x="240" y="145.9">C8</text>
<text x="34.3" y="159.9">VPHY</text>
<text x="69.8" y="158.6">VPLL</text>
<text x="121.9" y="159.9">VREGIN</text>
<text x="137.1" y="159.9">VCCD</text>
<text x="149.8" y="159.9">VCCCORE</text>
<text x="163.8" y="159.9">VCCA</text>
</g>
<g font-size="1.3" fill="#484848">
<text x="16.2" y="68.2">USB C connector; applied</text>
<text x="16.2" y="70.3">required 5K1 resistors</text>
<text x="94.5" y="68.3">Both 10K and 12K</text>
<text x="94.5" y="70.3">resistors are required</text>
<text x="16.2" y="72.3">for CC pins;</text>
<text x="16.2" y="74.4">using ESD protection</text>
<text x="94.5" y="72.4">by datasheet</text>
<text x="185.9" y="93.4">LEDs for TXLED and</text>
<text x="185.9" y="95.4">RXLED usage</text>
<text x="233.4" y="94.7">JST connectors</text>
<text x="80.5" y="100.3">EEPROM memory;</text>
<text x="80.5" y="102.3">using recommended</text>
<text x="80.5" y="104.4">2K2 resistor</text>
<text x="17" y="121.6">Crystal oscillator</text>
<text x="17" y="123.6">FT232 datasheet recommends</text>
<text x="17" y="125.7">12MHz using stability</text>
<text x="17" y="127.7">30ppm, CL 10pF;</text>
<text x="17" y="129.8">using calculated</text>
<text x="17" y="131.8">12pF 25V NP0</text>
<text x="72.4" y="129.5">FT232H USB to Multipurpose</text>
<text x="72.4" y="131.5">UART/FIFO IC</text>
<text x="17" y="133.8">capacitors</text>
<text x="177.5" y="161">LDO used to get 3.3V</text>
<text x="177.5" y="163">without relying on</text>
<text x="177.5" y="165.1">FT232H internal LDO</text>
<text x="16.2" y="188.2">Power Supply / Decoupling</text>
<text x="16.2" y="190.2">According to FT232H datasheet</text>
</g>
<g font-size="1.3">
<text x="232.6" y="159.7">Mounting holes and</text>
<text x="232.6" y="161.7">testpoints for debugging</text>
<text x="122.4" y="186.4">Both 10uF and 100nF are ceramic capacitors</text>
</g>
<text font-size="1.3" fill="#0000c2" x="268.4" y="194.3">v1.0</text>
</svg>
